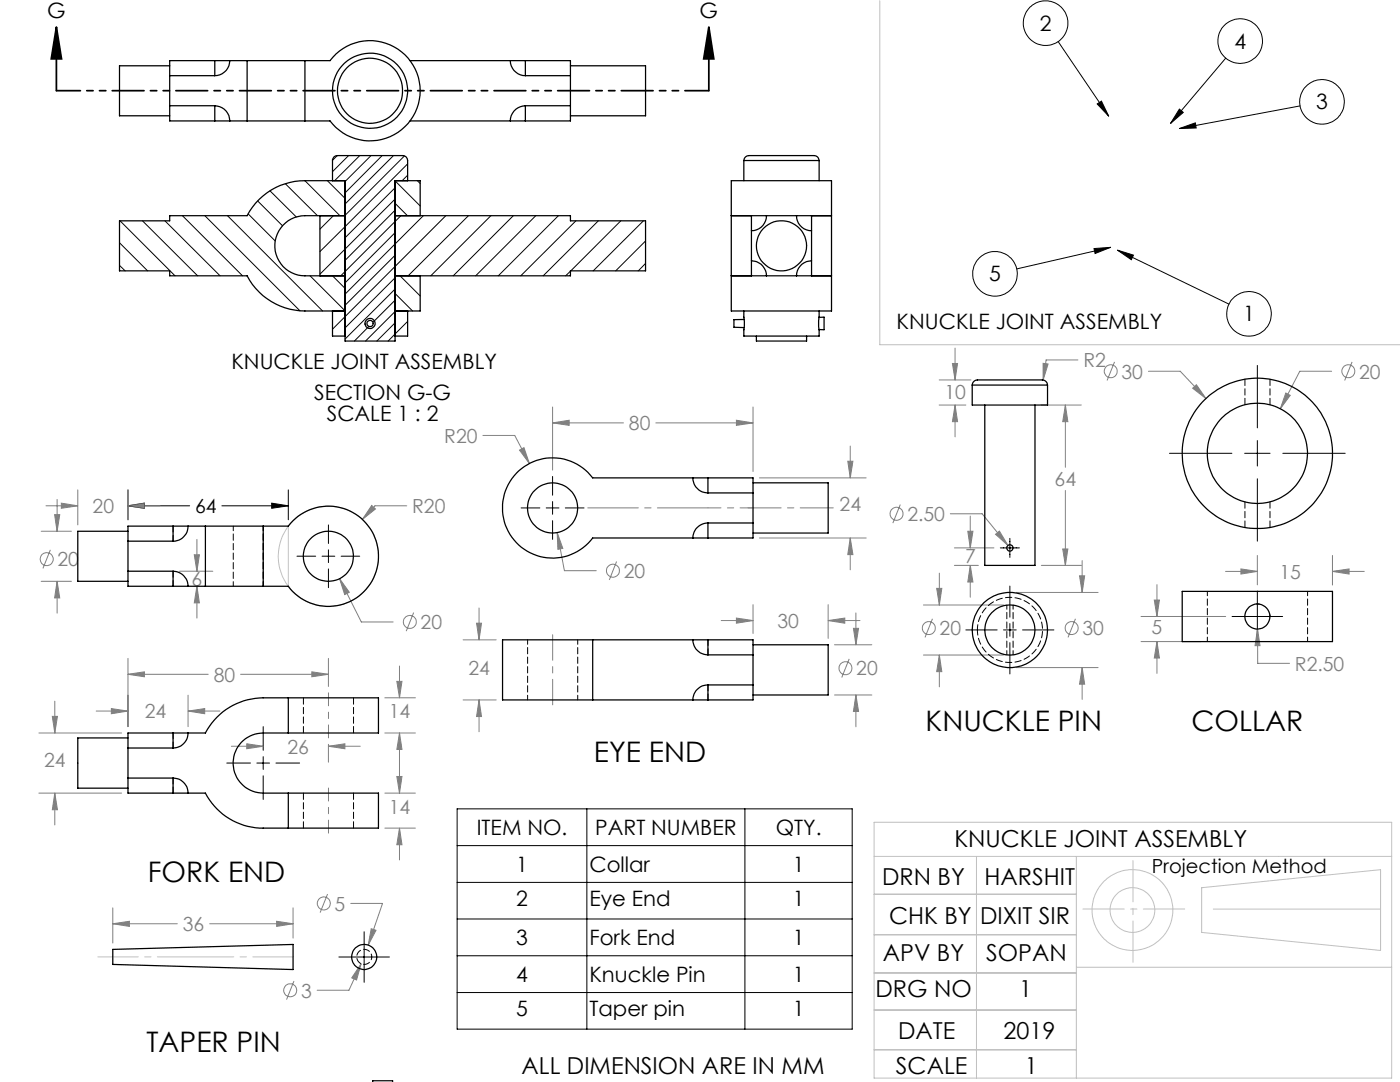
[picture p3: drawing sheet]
<svg xmlns="http://www.w3.org/2000/svg" width="279mm" height="216mm" viewBox="0 0 279 216" stroke-linecap="round" stroke-linejoin="round" font-family="sans-serif">
<g fill="none" stroke="#808080" stroke-width=".2">
<path d="M187.4 75.8h6.4M190.1 72.5h1l-.5 3.3zM190.6 69.5v6.3M208.2 72.5l1 .1-1 3.2zM215.1 71.8h-6.3l-.6 4M222.4 72.2l-1.5 3.7M229.2 74.1h6.3l5.2 5.4M238 77.5l.8-.7 1.9 2.7zM256.6 78.4l.9 .5-2 2.7zM265.7 74.1h-6.3l-3.9 7.5M269.8 72.2l-1.4 3.7M11.4 99.7v6.3"/>
<path d="M15.5 97.8v6.9M25.5 97.8v5.9M96.4 86.9h6.3l3 5.6M103.7 89.8l.9-.5 1.1 3.2zM110.3 84.4l3.3-.5v1zM110.3 81.2v12.6M110.3 84.4h14.1M130.9 84.4h19.4M147 83.9l3.3 .5-3.3 .5zM150.3 81.2v12.9M151.6 95.4h21.3M169.2 92h1l-.5 3.4z"/>
<path d="M169.7 89v6.4M187.4 80.8h5.4M190.6 80.8v6.4M190.6 80.8l.5 3.3h-1zM207.8 80.8h8M212.6 80.8l.5 3.3h-1zM212.6 80.8v12.4M212.6 97.9v14.9M8.2 116h6.1M8.2 106h6.1M9.2 100.9h6.3M10.1 109.7l-1.5 3.7"/>
<path d="M10.9 102.7h1l-.5 3.3zM11.4 116v6.3M11.4 116l.5 3.3h-1zM12.2 100.4l3.3 .5-3.3 .5zM25.5 100.9h6.4M25.5 100.9l3.3-.5v1zM35.8 114h6.7M38.8 110.7h1l-.5 3.3zM39.3 107.6v6.4M39.3 117v6.3M39.3 117l.5 3.3h-1zM67.8 115.5l1.9 2.7-.9 .4z"/>
<path d="M67.8 115.5l4.3 8.6h6.4M74.2 100.9l.7 .7-2.6 2zM81.2 100.9h-6.4l-2.5 2.7M111.2 106.3l1.4 7.6h6.4M111.2 106.3l1.1 3.1-1 .2zM123 112l-1.4 3.7M151.6 107.4h21.3M169.7 107.4v6.3M169.7 107.4l.5 3.3h-1zM179.7 100.7l-1.5 3.7M186.9 117.4h1.1l-.5 3.3zM187.5 114.4v6.3"/>
<path d="M189.7 102.5h6.3l5.2 6.3M190.5 112.8h4.8M190.5 109.3h7.9M193.1 106h1.1l-.6 3.3zM193.6 103v6.3M193.6 112.8v6.4M193.6 112.8l.6 3.3h-1.1zM198.7 106.6l.8-.6 1.7 2.8zM202.8 118.2h16.3M207.8 112.8h8M212.1 109.5h1l-.5 3.3zM215.4 114.9h1.1l-.5 3.3z"/>
<path d="M216 111.9v6.3M230.4 119.7h1l-.5 3.3zM230.9 116.7v6.3M244.6 114h6.3M247.6 113.5l3.3 .5-3.3 .5zM250.9 110.8v5.9M265.9 114h6.4M265.9 110.8v5.9M265.9 114l3.3-.5v1zM10.9 139.9v6.4M25.5 131.4v13.6M25.5 134.5h16.1"/>
<path d="M25.5 134.5l3.3-.4v.9zM37.5 138.7v6.3M48 134.5h17.5M62.2 134.1l3.3 .4-3.3 .5zM65.5 131.4v5.6M76.8 139.2h6.1M79.2 136h1l-.5 3.2zM79.7 132.9v6.3M82.5 122.2l-1.4 3.7M92.4 127.7h6.6M92.4 139.7h6.6M95.1 124.4h1l-.5 3.3z"/>
<path d="M95.6 121.3v6.4M95.6 139.7v6.3M95.6 139.7l.5 3.3h-1zM143.9 123.8h6.4M147 123.3l3.3 .5-3.3 .6zM150.3 120.7v5.7M165.3 120.7v6.7M165.3 123.8h6.3M165.3 123.8l3.3-.5v1.1zM166.5 128.7h7.5M166.5 138.7h7.5M169.5 131.5l-1.5 3.7"/>
<path d="M170.3 125.4h1l-.5 3.3zM170.8 138.7l.5 3.3h-1zM170.8 122.3v6.4M170.8 138.7v6.3M184.3 120.7h16M184.3 130.7h16M186.1 123.5l-1.5 3.7M187.5 130.7v6.4M187.5 130.7l.5 3.3h-1.1zM202.8 133.2h16.3M214.6 123.5l-1.5 3.7M216 133.2l.5 3.3h-1.1z"/>
<path d="M216 133.2v6.4M227.7 123h16.9M227.7 128h12M230.9 128l.5 3.3h-1zM230.9 128v6.4M251 125.5l.5 3.3h-1zM251 125.5v6.9h6.4M7.8 146.3h16.5M7.8 158.3h16.5M10.4 142.9h1.1l-.6 3.4zM10.9 158.3l.6 3.3h-1.1zM10.9 158.3v6.3"/>
<path d="M19.2 141.9h6.3M22.2 141.4l3.3 .5-3.3 .5zM37.5 141.9h6.4M37.5 141.9l3.4-.5v1zM46.2 148.9h6.3M49.2 148.4l3.3 .5-3.3 .5zM65.5 148.9l3.3-.5v1zM65.5 148.5v3.6M65.5 148.9h6.4M76.8 146.3h6.1M76.8 158.3h6.1M79.2 154.9h1l-.5 3.4z"/>
<path d="M79.7 146.3l.5 3.2h-1zM79.7 146.3v12M65.4 178.4l-1.5 3.7M76.8 165.2h6.1M79.7 165.2l.5 3.4h-1zM79.7 165.2v6.4M22.5 181.2v7M22.5 184.3h12.9M22.5 184.3l3.3-.5v1.1zM41.8 184.3h16.7M55.2 183.8l3.3 .5-3.3 .6zM58.5 181.2v6"/>
<path d="M58.7 195.8l-1.5 3.7M70 180.3h6.3l-2.8 8.3M72.1 192.3l-.9 3.2-1-.4zM72.1 192.3l-2.5 5.3h-6.3M74.1 185.3l.9 .3-1.5 3z"/>
<circle cx="221.7" cy="74.1" r="1.29"/>
<circle cx="269.1" cy="74.1" r="1.29"/>
<circle cx="9.3" cy="111.6" r="1.31"/>
<circle cx="122.3" cy="113.9" r="1.29"/>
<circle cx="178.9" cy="102.5" r="1.3"/>
<circle cx="81.8" cy="124.1" r="1.29"/>
<circle cx="168.7" cy="133.3" r="1.31"/>
<circle cx="185.4" cy="125.3" r="1.3"/>
<circle cx="213.9" cy="125.3" r="1.3"/>
<circle cx="57.9" cy="197.6" r="1.3"/>
<circle cx="64.6" cy="180.3" r="1.3"/>
</g>
<g fill="none" stroke="#000" stroke-width=".2">
<path d="M211.2 8.3l10.1 14.9M244.6 11.6l-11 13M219 20.7l.8-.5 1.5 3zM235.4 21.8l.7 .6-2.5 2.2zM235.4 25.6l3.1-1.1 .2 1zM259.5 21.1l-24.1 4.5M218.3 49.6l3.4-.2-3.2 1.2zM221.7 49.4l-18.8 4.3M223 49.9l22.3 10.8M223 49.9l3.2 1-.4 .9zM250.9 72.9v12.5M25.5 97.8v5.9"/>
<path d="M57.5 97.8v5.9M110.3 95.1v3.7M233.4 90.5h12.5M248.4 90.5h5.1M250.9 87.9v5.1M250.9 95.5v12.5M256 90.5h12.5M25.5 100.9l3.3-.5v1zM25.5 100.9h12.4M44.3 100.9h13.2M54.2 100.4l3.3 .5-3.3 .5zM59.3 111h3.7"/>
<path d="M64.3 111h2.5M65.5 104.7v3.7M65.5 109.7v2.6M65.5 113.5v3.8M68.1 111h3.7M104 101.4h3.7M109 101.4h2.5M110.3 100.1v2.5M110.3 103.9v3.7M112.8 101.4h3.8M199.6 109.3h3.8M201.5 107.4v3.8"/>
<path d="M201.5 116.9v6.3M250.9 118v10.1M192.8 125.7h6.2M200.3 125.7h2.5M201.5 124.4v2.6M201.5 128.2v6.3M204.1 125.7h6.2M245.9 123h10.1M45.3 152.3h4.7M51.3 152.3h2.5M52.5 145v4.7M52.5 151v2.5"/>
<path d="M52.5 154.8v4.7M55.1 152.3h4.7M91.2 161.4h78.9v44h-78.9zM91.2 176.1h78.9M91.2 168.7h78.9M117.1 161.4v44M148.7 161.4v44M67.6 191h10.1M72.7 185.9v10.1M91.2 183.4h78.9M91.2 190.7h78.9M91.2 198h78.9"/>
<circle cx="208.7" cy="4.6" r="4.4"/>
<circle cx="247.5" cy="8.2" r="4.5"/>
<circle cx="263.8" cy="20.3" r="4.4"/>
<circle cx="198.6" cy="54.6" r="4.4"/>
<circle cx="249.3" cy="62.6" r="4.5"/>
</g>
<path d="M11.3 5.4l1 6.3h-2.1zM11.3 5.4v12.7M141.5 5.4l1 6.3h-2.1zM141.5 5.4v12.7" fill="none" stroke="#000" stroke-width=".35"/>
<g fill="none" stroke="#c0c0c0" stroke-width=".2">
<path d="M175.6 .1v68.7h103.8M57.5 105v12M174.4 164.1h103.3v51h-103.3zM174.4 170.9h103.3M174.4 178.4h40.4M194.9 170.9v44.2M214.8 170.9v44.2M239.8 177.1l35.7-3.6v16.2l-35.7-3.6zM174.4 186.5h40.4M174.4 194.1h40.4M214.8 193h62.9M242.1 181.4h33.4"/>
<path d="M174.4 201.5h40.4M174.4 209.5h40.4"/>
<circle cx="65.5" cy="111" r="10"/>
<circle cx="226" cy="181.6" r="4.5"/>
<circle cx="226" cy="181.6" r="8.1"/>
</g>
<path d="M141.5 18.1h-130.2" fill="none" stroke="#000" stroke-width=".35" stroke-dasharray="6.3 1.3 1.3 1.3 1.3 1.3" stroke-dashoffset="1.6"/>
<path d="M117.3 101.3h24" fill="none" stroke="#808080" stroke-width=".2" stroke-dasharray="15.2 1.3 1.3 1.3" stroke-dashoffset="5.1"/>
<path d="M166.3 101.3h-17" fill="none" stroke="#808080" stroke-width=".2" stroke-dasharray="15.2 1.3 1.3 1.3" stroke-dashoffset="8.6"/>
<path d="M150.3 101.3h-9M65.6 147.2v-9M65.6 166.2v-9" fill="none" stroke="#808080" stroke-width=".2" stroke-dasharray="15.2 1.3 1.3 1.3" stroke-dashoffset="12.6"/>
<path d="M110.3 140.6v-14" fill="none" stroke="#808080" stroke-width=".2" stroke-dasharray="15.2 1.3 1.3 1.3" stroke-dashoffset="10.1"/>
<path d="M216.1 181.4h20.3M226.1 192v-20.3" fill="none" stroke="#c0c0c0" stroke-width=".2" stroke-dasharray="15.2 1.3 1.3 1.3" stroke-dashoffset="7"/>
<path d="M58.5 190.9h-39" fill="none" stroke="#c0c0c0" stroke-width=".2" stroke-dasharray="15.2 1.3 1.3 1.3" stroke-dashoffset="7.2"/>
<g fill="#000">
<path d="M141.5 5.4l1 6.3h-2.1zM11.3 5.4l1 6.3h-2.1z"/>
<path d="M219 20.7l.8-.5 1.5 3zM235.4 21.8l.7 .6-2.5 2.2zM235.4 25.6l3.1-1.1 .2 1zM223 49.9l3.2 1-.4 .9zM218.3 49.6l3.4-.2-3.2 1.2z"/>
<path d="M25.5 100.9l3.3-.5v1zM54.2 100.4l3.3 .5-3.3 .5z"/>
</g>
<path d="M39.3 117l.5 3.3h-1zM38.8 110.7h1l-.5 3.3zM11.4 116l.5 3.3h-1zM10.9 102.7h1l-.5 3.3zM25.5 100.9l3.3-.5v1zM12.2 100.4l3.3 .5-3.3 .5zM74.2 100.9l-1.9 2.7 2.6-2zM67.8 115.5l1 3.1 .9-.4zM110.3 84.4l3.3-.5v1zM147 83.9l3.3 .5-3.3 .5zM169.7 107.4l.5 3.3h-1zM169.2 92h1l-.5 3.4zM111.2 106.3l.1 3.3 1-.2zM103.7 89.8l2 2.7-1.1-3.2zM212.1 109.5h1l-.5 3.3zM212.6 80.8l.5 3.3h-1zM190.6 80.8l.5 3.3h-1zM190.1 72.5h1l-.5 3.3zM208.2 72.5v3.3l1-3.2zM198.7 106.6l2.5 2.2-1.7-2.8zM193.6 112.8l.6 3.3h-1.1zM193.1 106h1.1l-.6 3.3zM238 77.5l2.7 2-1.9-2.7zM256.6 78.4l-1.1 3.2 2-2.7zM22.5 184.3l3.3-.5v1.1zM55.2 183.8l3.3 .5-3.3 .6zM247.6 113.5l3.3 .5-3.3 .5zM265.9 114l3.3-.5v1zM230.4 119.7h1l-.5 3.3zM230.9 128l.5 3.3h-1zM251 125.5l-.5 3.3h1zM165.3 123.8l3.3-.5v1.1zM147 123.3l3.3 .5-3.3 .6zM170.3 125.4h1l-.5 3.3zM170.8 138.7l.5 3.3h-1zM95.1 124.4h1l-.5 3.3zM95.6 139.7l.5 3.3h-1zM74.1 185.3l-.6 3.3 1.5-3zM72.1 192.3l-1.9 2.8 1 .4zM25.5 134.5l3.3-.4v.9zM62.2 134.1l3.3 .4-3.3 .5zM79.7 146.3l.5 3.2h-1zM79.2 136h1l-.5 3.2zM79.7 165.2l.5 3.4h-1zM79.2 154.9h1l-.5 3.4zM22.2 141.4l3.3 .5-3.3 .5zM37.5 141.9l3.4-.5v1zM10.4 142.9h1.1l-.6 3.4zM10.9 158.3l.6 3.3h-1.1zM49.2 148.4l3.3 .5-3.3 .5zM65.5 148.9l3.3-.5v1zM186.9 117.4h1.1l-.5 3.3zM187.5 130.7l.5 3.3h-1.1zM215.4 114.9h1.1l-.5 3.3zM216 133.2l.5 3.3h-1.1z" fill="#808080"/>
<g fill="none" stroke="#000" stroke-width=".25">
<path d="M33.9 13.1h-10.1v10h10.1M33.9 15.1h9M33.9 15.1v6M42.9 12.1v3M42.9 12.1h3M42.9 12.1h-9v3M45.9 12.1a2.99 2.99 0 0 1-3 3M45.9 12.1h3.4M49.3 12.1h11.6M49.3 12.1v12M60.9 12.1h5a10 10 0 0 1 14.7-1.4 10 10 0 0 1 0 14.8 10 10 0 0 1-14.7-1.4h-5M60.9 12.1v12"/>
<path d="M81.8 12.1h20M101.8 12.1h3M101.8 12.1a2.99 2.99 0 0 0 3 3M104.8 12.1v3M104.8 12.1h9v3M104.8 15.1h9M113.8 13.1h15v10h-15M113.8 15.1v6M33.9 21.1v3h9M33.9 21.1h9M42.9 21.1a3 3 0 0 1 3 3M42.9 21.1v3"/>
<path d="M42.9 24.1h3M45.9 24.1h3.4M49.3 24.1h11.6M66.4 36.1v-4.1a.96 .96 0 0 1 .9-1h13.1a.96 .96 0 0 1 1 1v4.1M81.8 24.1h20M101.8 24.1h3M104.8 21.1v3M104.8 21.1a3 3 0 0 0-3 3M104.8 21.1h9M113.8 21.1v3h-9M145.9 36.1h20v26h-20zM148.4 32a1.18 1.18 0 0 1 1.6-1h11.6a1.49 1.49 0 0 1 1.8 .9l.1 .1"/>
<path d="M148.4 32h15.1M148.4 32v4.1M163.5 32v4.1M63.9 43v12M68.9 43h-8a6 6 0 0 0-6.1 6 6 6 0 0 0 6.1 6h8M78.8 43h35v1.1h15v9.9h-15v1h-35M83.9 43v-6.9h-5.1v32h-9.9v-32h-8a13 13 0 0 0-11.6 6.9h-15.4v1.1h-10.1v9.9h10.1v1h15.4a13.1 13.1 0 0 0 11.6 7.1h8M83.9 55v7.1h-5.1M145.9 43h4.1zM145.9 55h4.1zM150 52a2.99 2.99 0 0 1 3 3M150 52v3"/>
<path d="M150 55h3M150 43v3M150 43h3M150 46v6M153 43a2.99 2.99 0 0 1-3 3M153 55h6M153 43h6M159 43a2.99 2.99 0 0 0 3 3M159 55h3M159 43h3M162 52a2.99 2.99 0 0 0-3 3M162 52v3"/>
<path d="M162 43v3M162 43h3.9zM162 55h3.9zM162 46v6M66.4 62.1v5h2.5M81.4 62.1v5h-2.6M148.4 62.1l.2 2-.2 3h15.1l-.1-1.9 .1-3.1M148.5 63.7l-2 .1v1.5l2 .1M151 67.1v1h10v-1M163.4 63.3h1.1v2.5h-1.1M194 76.8a1.49 1.49 0 0 1 2-1h9.8a5.4 5.4 0 0 1 2.9 .3l.4 .7M194 76.8v4h15.1v-4"/>
<path d="M194 76.8h15.1M138.3 95.4h-20a10 10 0 0 0-14.7-1.4 10 10 0 0 0 0 14.7 10 10 0 0 0 14.7-1.3h20M138.3 95.4a3 3 0 0 0 3 3M138.3 95.4h3M141.3 95.4v3M141.3 95.4h9v3M141.3 98.4h9M150.3 96.3h15v10.1h-15M150.3 98.4v6M196.5 80.8v32h10.1v-32M25.5 114v3h9M25.5 106h-10v10h10"/>
<path d="M25.5 114h9M25.5 108v6M25.5 108h9M34.5 114a3 3 0 0 1 3 3M34.5 114v3M34.5 117h3M34.5 105v3M34.5 105h3M34.5 105h-9v3M37.5 105a3 3 0 0 1-3 3M37.5 105h3.5M37.5 117h3.5"/>
<path d="M41 117h11.5M41 105h11.5M41 105v12M52.5 105h5a10 10 0 0 1 14.8-1.4 10 10 0 0 1 0 14.8 10 10 0 0 1-14.8-1.4h-5M52.5 105v12M138.3 107.4h3M141.3 104.4a3 3 0 0 0-3 3M141.3 104.4v3M141.3 104.4h9M150.3 104.4v3h-9M235.9 118h30v10h-30zM57.5 139.2h18v7.1h-18"/>
<path d="M57.5 139.2h-5a13.1 13.1 0 0 0-11.5 7.1h-3.5M57.5 139.2v7.1M118.3 127.7h-18v12h18M118.3 127.7v12M118.3 139.7h20M118.3 127.7h20M138.3 139.7h3M138.3 127.7a3 3 0 0 0 3 3M138.3 127.7h3M141.3 136.7a3 3 0 0 0-3 3M141.3 136.7v3M141.3 127.7v3"/>
<path d="M141.3 127.7h9v3M141.3 130.7h9M141.3 136.7h9M150.3 136.7v3h-9M150.3 128.7h15v10h-15M150.3 130.7v6M25.5 155.3v3h9M25.5 147.2h-10v10.1h10M25.5 149.3v6M25.5 149.3h9M25.5 155.3h9M34.5 155.3v3"/>
<path d="M34.5 155.3a3 3 0 0 1 3 3M34.5 158.3h3M34.5 146.3v3M34.5 146.3h3M34.5 146.3h-9v3M37.5 146.3a3 3 0 0 1-3 3M37.5 158.3h3.5a13 13 0 0 0 11.5 6.9h5M57.5 158.3h18v6.9h-18M57.5 146.3h-5a6 6 0 0 0-6 6 6 6 0 0 0 6 6h5M57.5 158.3v6.9M22.5 189.4l36-.9v5l-36-1.1zM74.4 215.9v-.2h4v.2"/>
<circle cx="73.9" cy="18.1" r="6.5"/>
<circle cx="73.9" cy="18.1" r="7.5"/>
<circle cx="156" cy="49.1" r="5"/>
<circle cx="73.9" cy="64.5" r="1.01"/>
<circle cx="73.9" cy="64.6" r=".62"/>
<circle cx="250.9" cy="90.5" r="15"/>
<circle cx="250.9" cy="90.5" r="10"/>
<circle cx="65.5" cy="111" r="5"/>
<circle cx="110.3" cy="101.4" r="5"/>
<circle cx="201.5" cy="109.3" r=".63"/>
<circle cx="201.5" cy="125.7" r="5"/>
<circle cx="201.5" cy="125.7" r="7.5"/>
<circle cx="250.9" cy="123" r="2.49"/>
<circle cx="72.7" cy="191" r="2.49"/>
</g>
<g fill="none" stroke="#000" stroke-width=".2">
<path d="M53.9 38.1l5.2 5.2M56.9 36.7l6.5 6.3M60.9 36.1l6.9 6.9M65.3 36.1l3.6 3.5M67.3 31l-.9 1M69.6 31l-3.2 3.3M71.8 31l-5 5.1M74 31l-5.1 5.2M76.3 31l-7.4 7.5M78.5 31l-9.6 9.7M78.8 39.7l-14.9 15M78.8 36.1l5.1 5"/>
<path d="M78.8 37.5l-9.9 9.9M80.7 31.1l-11.8 11.9M81.4 32.7l-17.5 17.5M81.4 35l-1.1 1.1M83.3 36.1l.6 .5M23.8 53l1.2 1M23.8 48.4l5.7 5.6M24 44.1l10.9 10.9M28.4 44.1l11 10.9M32.9 44.1l11 10.9M36.4 43l12 12M40.9 43l19 19"/>
<path d="M45.4 43l19 19.1M49.5 42.7l5.4 5.4M51.4 40.1l5 4.9M61.9 55l7 7M66.4 55l2.5 2.5M66.5 43l-2.6 2.7M78.8 57.7l-9.9 10M78.8 58.6l3.5 3.5M78.8 40.6l2.5 2.4M78.8 41.9l-9.9 10.1M78.8 46.4l-9.9 10M78.8 50.9l-9.9 10"/>
<path d="M78.8 55.4l-9.9 10M78.8 59.9l-4.4 4.4M79.8 55l4.1 4.1M80 43l-12 12M84.5 43l-15.6 15.7M89 43l-22.6 22.7M93.5 43l-12 12M98 43l-12 12M102.4 43l-11.9 12M106.9 43l-12 12M111.4 43l-12 12M113.8 54.1l-.9 .9"/>
<path d="M114.9 44.1l-11 10.9M119.4 44.1l-11 10.9M123.9 44.1l-10 9.9M128.4 44.1l-10 9.9M128.8 48.1l-5.9 5.9M128.8 52.6l-1.4 1.4M73.6 65.1l-2.9 3M78.8 64.4l-3.6 3.7M79 62.1l-6 6M81.4 64.1l-3.9 4"/>
</g>
<path d="M46.6 105v12M52.6 117v-12M105.3 127.6v12M115.3 139.6v-12" fill="none" stroke="#000" stroke-width=".2" stroke-dasharray="1.3 .6" stroke-dashoffset=".3"/>
<path d="M34.6 108v-3M34.6 117v-3M141.3 130.6v-3M141.3 139.6v-3M34.6 149.2v-3M34.6 158.2v-3" fill="none" stroke="#000" stroke-width=".2" stroke-dasharray="1.3 .6" stroke-dashoffset=".1"/>
<path d="M248.5 75.6v5.2M253.5 80.8v-5.1M248.5 100.1v5.1M253.5 105.2v-5.1M60.6 139.2v7M251 120.5h-.2M251.3 120.5h-.3M253.5 123l-.1-.3M60.6 158.2v7M70.6 146.2v-7M70.6 165.2v-7" fill="none" stroke="#000" stroke-width=".2" stroke-dasharray="1.3 .6"/>
<path d="M241 118v10M200.9 120.7v10M202.2 130.7v-10M261 128v-10" fill="none" stroke="#000" stroke-width=".2" stroke-dasharray="1.3 .6" stroke-dashoffset=".4"/>
<path d="M74.2 190.9a1.5 1.5 0 0 1-2.2 1.4 1.5 1.5 0 0 1-.2-2.6 1.5 1.5 0 0 1 2.4 1v.2" fill="none" stroke="#000" stroke-width=".2" stroke-dasharray="1.3 .6" stroke-dashoffset=".7"/>
<path d="M195.1 125.7a6.5 6.5 0 0 1 9.6-5.7 6.5 6.5 0 0 1 .4 11.2 6.5 6.5 0 0 1-10-5.1v-.4" fill="none" stroke="#000" stroke-width=".2" stroke-dasharray="1.3 .6" stroke-dashoffset=".2"/>
<g font-size="5.6">
<text x="184.7" y="145.8">KNUCKLE PIN</text>
<text x="237.8" y="145.8">COLLAR</text>
<text x="118.5" y="152">EYE END</text>
<text x="29.5" y="176">FORK END</text>
<text x="29.2" y="210">TAPER PIN</text>
</g>
<g font-size="4.7">
<text x="190.5" y="169">KNUCKLE JOINT ASSEMBLY</text>
<text x="176.1" y="176.5">DRN BY</text>
<text x="196.5" y="176.5">HARSHIT</text>
<text x="177.4" y="184.3">CHK BY</text>
<text x="195.6" y="184.3">DIXIT SIR</text>
<text x="176.2" y="191.8">APV BY</text>
<text x="196.8" y="191.8">SOPAN</text>
<text x="174.7" y="198.9">DRG NO</text>
<text x="203.4" y="198.9">1</text>
<text x="179.2" y="207.3">DATE</text>
<text x="200.3" y="207.3">2019</text>
<text x="104.1" y="214.2">ALL DIMENSION ARE IN MM</text>
<text x="178.8" y="214.2">SCALE</text>
<text x="204.5" y="214.2">1</text>
</g>
<g font-size="4.2">
<text x="9.4" y="3.6">G</text>
<text x="139.6" y="3.6">G</text>
<text x="207.5" y="6.1">2</text>
<text x="246.3" y="9.7">4</text>
<text x="262.7" y="21.8">3</text>
<text x="197.4" y="56.1">5</text>
<text x="178.9" y="65.6">KNUCKLE JOINT ASSEMBLY</text>
<text x="248.1" y="64.1">1</text>
<text x="46.2" y="73.7">KNUCKLE JOINT ASSEMBLY</text>
<text x="62.7" y="79.7">SECTION G-G</text>
<text x="65.2" y="83.9">SCALE 1 : 2</text>
<text x="95.2" y="166.6">ITEM NO.</text>
<text x="118.8" y="166.6">PART NUMBER</text>
<text x="154.8" y="166.6">QTY.</text>
<text x="103" y="173.9">1</text>
<text x="117.6" y="173.9">Collar</text>
<text x="158.2" y="173.9">1</text>
<text x="103" y="180.8">2</text>
<text x="117.6" y="180.8">Eye End</text>
<text x="158.2" y="180.8">1</text>
<text x="103" y="188.6">3</text>
<text x="117.6" y="188.6">Fork End</text>
<text x="158.2" y="188.6">1</text>
<text x="103" y="195.9">4</text>
<text x="117.6" y="195.9">Knuckle Pin</text>
<text x="158.2" y="195.9">1</text>
<text x="103" y="202.8">5</text>
<text x="117.6" y="202.8">Taper pin</text>
<text x="158.2" y="202.8">1</text>
</g>
<g font-size="3.9" fill="#808080">
<text x="216.2" y="73.3">R2</text>
<text x="223.8" y="75.5">30</text>
<text x="271.2" y="75.5">20</text>
<text x="188.5" y="79.6">10</text>
<text x="88.7" y="88.4">R20</text>
<text x="125.5" y="85.8">80</text>
<text x="167.6" y="101.9">24</text>
<text x="210.5" y="97">64</text>
<text x="18.5" y="102.4">20</text>
<text x="82.3" y="102.4">R20</text>
<text x="181.1" y="104">2.50</text>
<text x="11.5" y="113">20</text>
<text x="192.6" y="112.4">7</text>
<text x="38.2" y="117">6</text>
<text x="124.5" y="115.3">20</text>
<text x="255.3" y="115.5">15</text>
<text x="83.9" y="125.5">20</text>
<text x="155.2" y="125.3">30</text>
<text x="187.5" y="126.8">20</text>
<text x="216" y="126.8">30</text>
<text x="229.8" y="126.5">5</text>
<text x="42.7" y="136">80</text>
<text x="93.5" y="134.8">24</text>
<text x="170.9" y="134.8">20</text>
<text x="258.4" y="133.8">R2.50</text>
<text x="28.9" y="143.4">24</text>
<text x="77.6" y="143.4">14</text>
<text x="8.8" y="153">24</text>
<text x="57.3" y="150.4">26</text>
<text x="77.6" y="162.4">14</text>
<text x="36.5" y="185.8">36</text>
<text x="66.8" y="181.7">5</text>
<text x="60.1" y="199.1">3</text>
</g>
<g font-size="3.9">
<text x="38.9" y="102.4">64</text>
<text x="229.9" y="174.3">Projection Method</text>
</g>
</svg>
